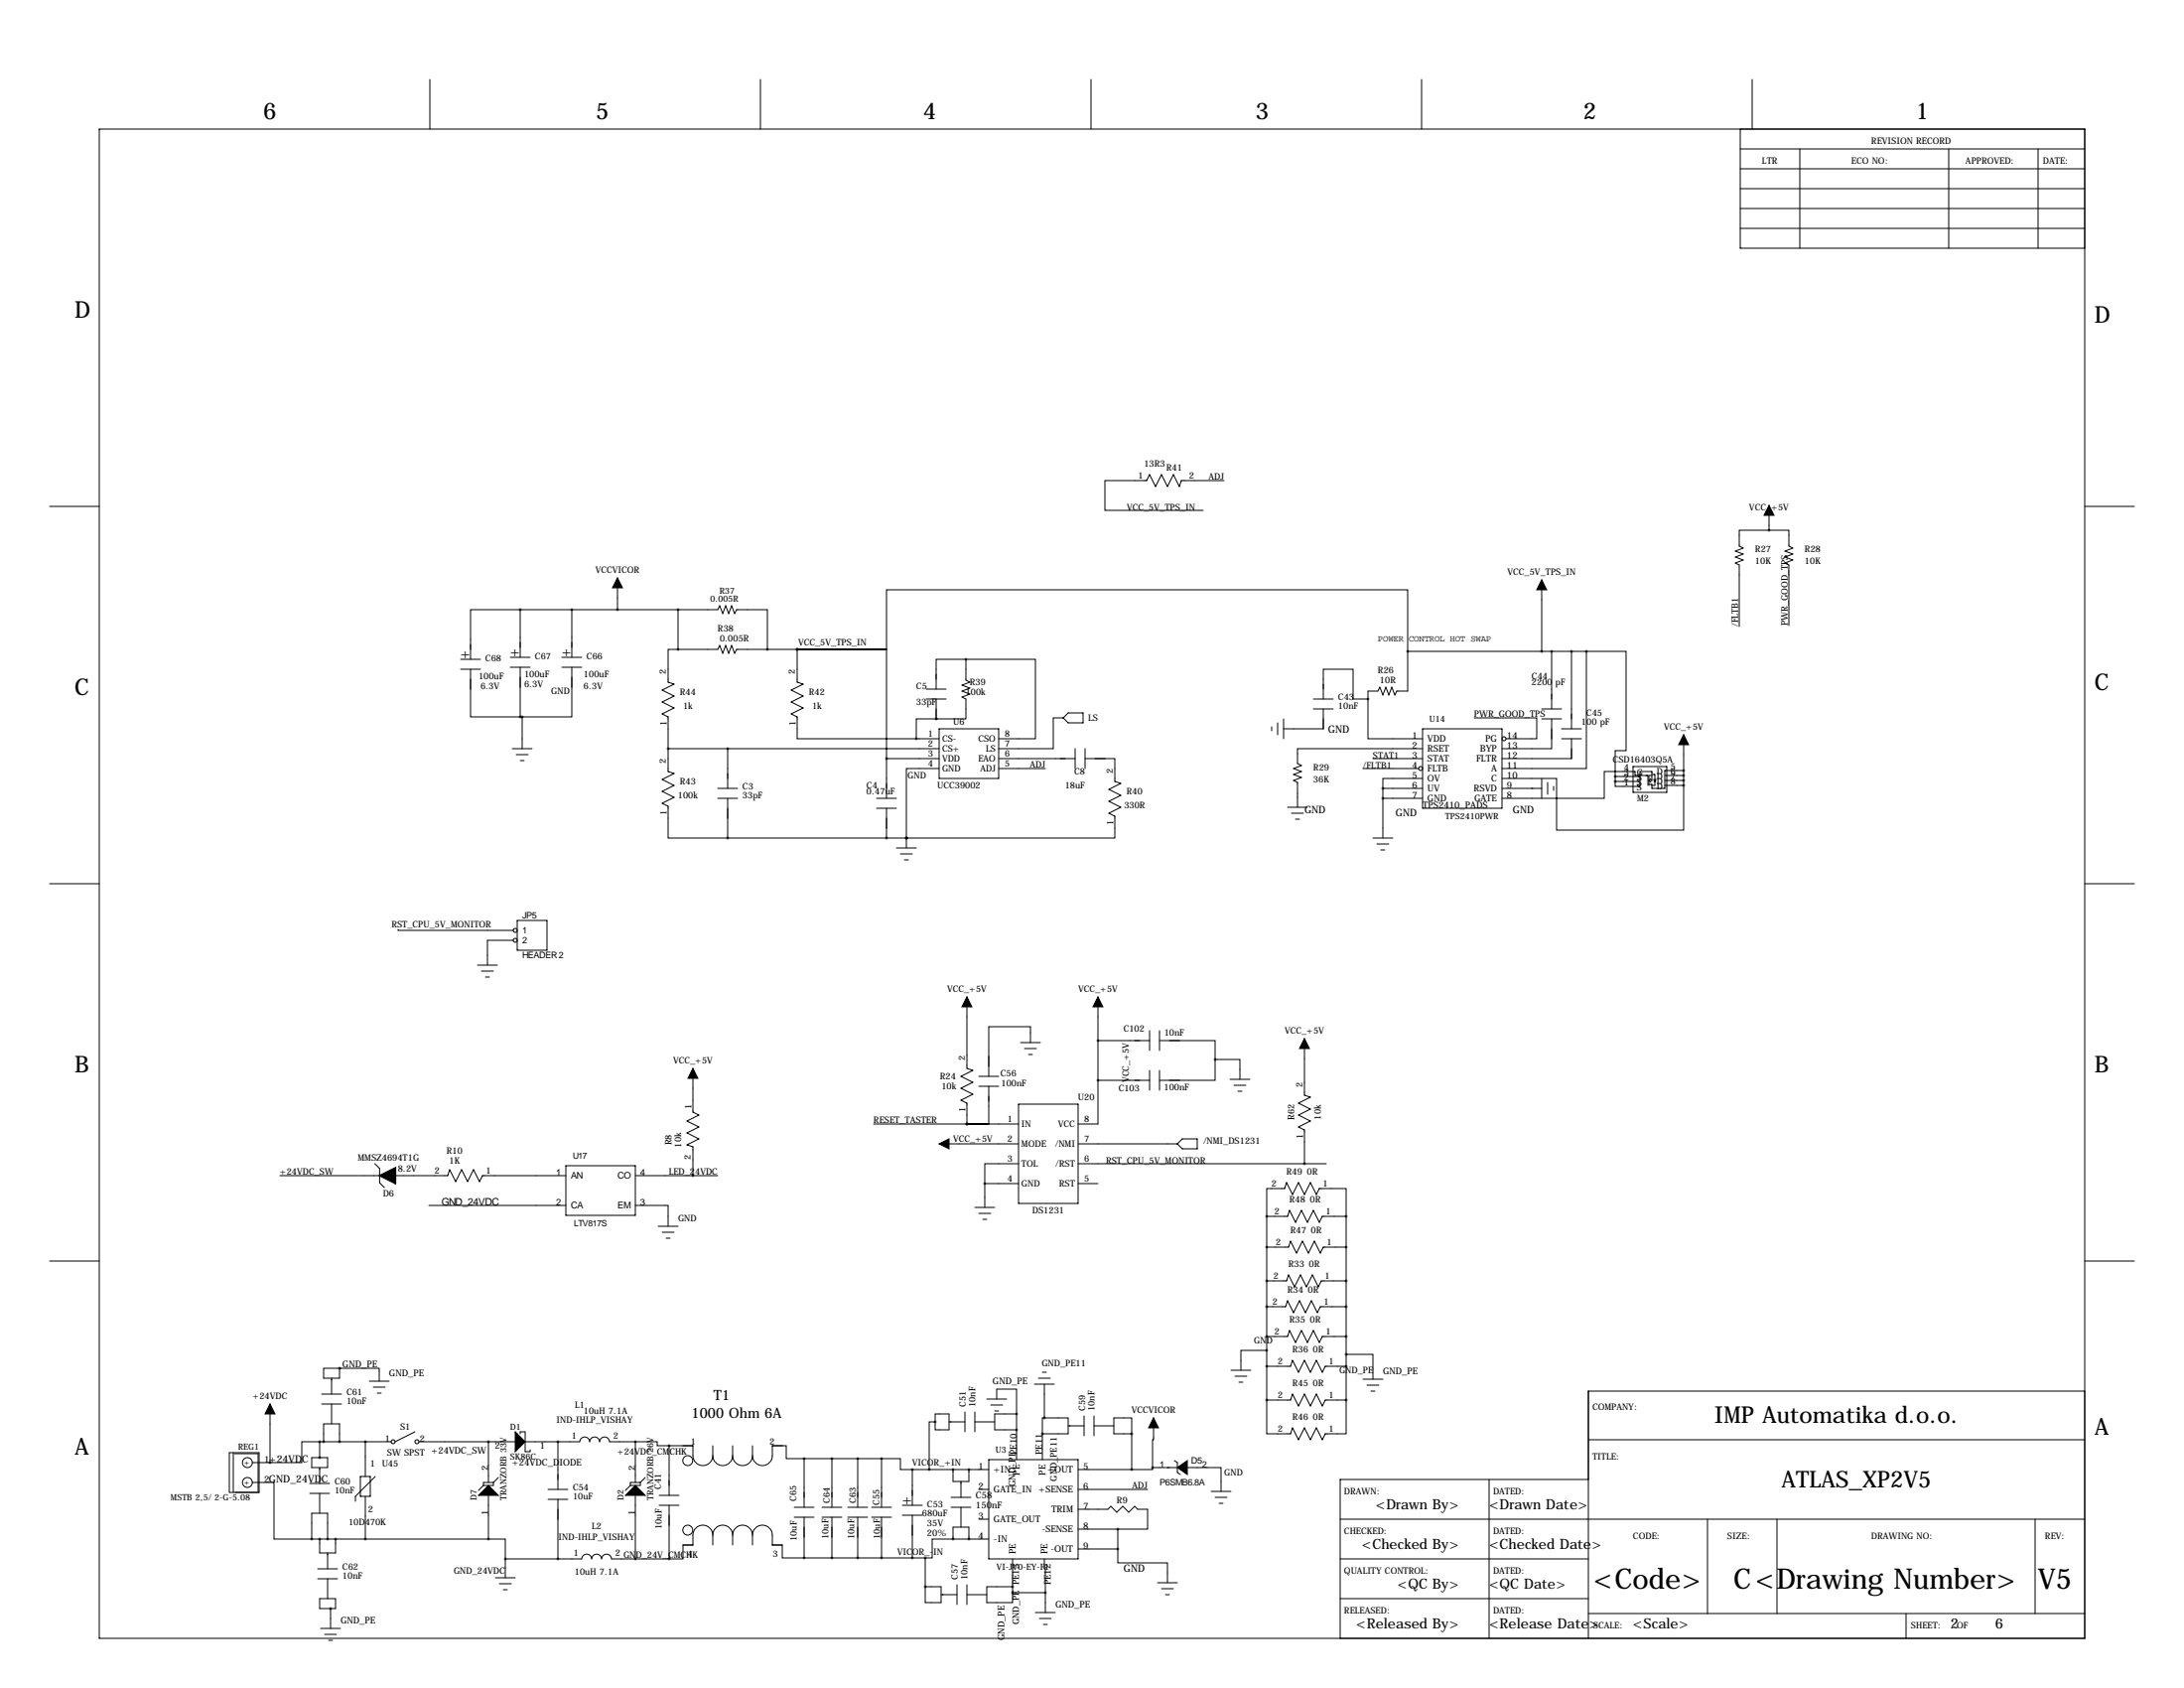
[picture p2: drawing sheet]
<svg xmlns="http://www.w3.org/2000/svg" width="559mm" height="432mm" viewBox="0 0 559 432" stroke-linecap="round" stroke-linejoin="round" font-family="sans-serif">
<g fill="none" stroke="#000" stroke-width=".25">
<path d="M25.4 33h508v386.1h-508zM110 20.3v12.7M194.6 20.3v12.7M279.1 20.3v12.7M363.7 20.3v12.7M445.3 38.1h88.1M445.3 33v30.5h88.1M448.3 20.3v12.7M460.5 38.1v25.4M498.6 38.1v25.4M521.5 38.1v25.4M445.3 48.3h88.1"/>
<path d="M445.3 43.2h88.1M445.3 53.3h88.1M445.3 58.4h88.1M12.7 129.5h12.7M313.2 122.9h-10.9l-.5 1.6-1.6-3.1-1.5 3.1-1.5-3.1-1.5 3.1-1.6-3.1-.7 1.5h-10.7v7.7h25.1M452.6 135.6h5.1v4.1l1 .5-2 .8 2 .7-2 .8 2 .8-2 .7 1 .5v15.5M452.6 135.6h-7.6v4.1l1 .5-2 .8 2 .7-2 .8 2 .8-2 .7 1 .5v15.8M452.6 129.3v6.3M533.4 129.5h12.7M133.1 156h50.5l.5-1.1 .8 2.1 .8-2.1 .7 2.1 .8-2.1 .8 2.1 .5-1h7.8v10.1M133.1 156h-12.7v12.7M133.1 156v12.1"/>
<path d="M146.3 156v12.1M158 147.8v8.2M173.5 156v10.1M394.5 148.3v18.3M117.9 168.7h5M117.9 171.2h5M120.4 171.2v12.2h12.7M130.6 168.1h5M130.6 170.7h5M133.1 170.7v12.7M143.8 168.1h5M143.8 170.7h5"/>
<path d="M146.3 170.7v12.7h-12.7M173.5 166.1h-2.6v8.4l1.6 .5-3.1 1.5 3.1 1.6-3.1 1.5 3.1 1.5-3.1 1.5 1.5 .8v14l1.6 .5-3.1 1.5 3.1 1.5-3.1 1.5 3.1 1.6-3.1 1.5 1.5 .7v8.2h15.3M173.5 166.1h10.1l.5-1 .8 2 .8-2 .7 2 .8-2 .8 2 .5-1h15.5M204 166.1h22.8v28M204 166.1h22.8v-15.2h133.4v15.7M204 166.1h.1M204 166.1v8.4l1.5 .5-3.1 1.5 3.1 1.6-3.1 1.5 3.1 1.5-3.1 1.5 1.6 .8v5.6h30.4M237 176.3h5.1M237 178.8h5.1M239.5 178.8v5.1M247.1 168.7h-7.6v7.6M247.1 168.7h17.8v20.3h-9.4"/>
<path d="M247.1 168.7v5.3l1.1 .5-2.1 .8 2.1 .7-2.1 .8 2.1 .7-2.1 .8 1 .5v5.1h-7.6M336 178.8h5.1M338.6 178.8v-7.6h7.6v7.6h3.8M350 178.8v10.2h14M360.2 166.6v10.2h-2.8l-.5 1-.8-2-.8 2-.7-2-.8 2-.7-2-.5 1h-2.6v2M360.2 166.6h45.7M397 166.6v14.8M402.1 166.6v19.8M405.9 166.6v30h-21.6M405.9 166.6h10.2v25.4h-2.8v6.6M131.1 191.5h5M132.1 193h3"/>
<path d="M133.1 194.6h1M133.1 183.4h.5M133.6 183.4v8.1M170.9 191.5h69.4M186.2 191.5v10.2M226.8 194.1h13.5M226.8 194.1v10.1M234.4 189h5.9M239.5 183.9h.1M239.5 183.9h-5.1v5.1M240.3 196.6h-8.4v17.8M240.3 186.4h15.2v12.7h-15.2z"/>
<path d="M255.5 194.1h19.6M255.5 196.6h12M272 183.6h-2.5v7.9h-14M273.3 182.4h3.8v2.5h-3.8l-1.3-1.3zM275.1 191.5v5.1M277.6 194.1h7.6v5.8l1.6 .5-3.1 1.5 3.1 1.6-3.1 1.5 3.1 1.5-3.1 1.5 1.5 .8v5.6h-53.3M277.6 191.5v5.1M325.4 185.9v1M326.9 184.9v3.1M328.4 183.9v5.1M336 181.4h5.1M338.6 181.4v5h-10.2"/>
<path d="M348.7 196.6h14.3M351.3 194.1h12.7M364 199.1h-10.2v2.6M364 191.5h-32v3.8l1 .5-2 .8 2 .8-2 .7 2 .8-2 .7 1 .6v6.3M364 186.4h20.3v20.4h-20.3zM377.2 183.6h16v5.4h-7.9M384.3 199.1h14v13.2h32.5v-11.4M394.5 181.4h5M394.5 183.9h5M394.5 199.1v5.1M397 183.9v7.6h-12.7M399.5 186.4h5.1"/>
<path d="M399.5 189h5.1M402.1 189v5.1h-17.8M413.3 198.6h6.3M413.3 199.9h6.3M413.3 198.6v1.3M417.8 196.1h8.7v6.6h-8.7zM421.1 198.4h.1M421.9 199.6h.8v-2.2h-3.1v3.8h-6.3v-1.3M421.9 199.6l.5 .6M422.4 199.1l-.5 .5M422.7 198.4h-.8v2.5M422.7 198.1h.7v1.3"/>
<path d="M423.2 199.9h.5M423.2 199.4h.5l-.3 .5zM423.4 199.9v1h-.7M426 198.4h4.8M426 199.6h4.8M430.8 197.1h-4.8v4.6h-3.3v-1h-.8M430.8 188v12.9M183.6 201.7h5.1M183.6 204.2h5.1M186.2 204.2v10.2M186.2 214.4h45.7M224.3 204.2h5.1"/>
<path d="M224.3 206.8h5.1M226.8 206.8v7.6M229.4 216.9h5M230.4 218.4h3M231.4 220h1M231.9 214.4h.1M231.9 214.4v2.5M329.4 206.5h5.1M330.5 208h3M331.5 209.5h1M351.3 214.4h5.1M352.3 215.9h3"/>
<path d="M353.3 217.4h1M353.8 201.7h10.2M353.8 204.2h10.2M353.8 201.7v12.7M384.3 201.7h10.2M391.9 201.7h.1M396 200.2v3M397.5 201.2v1M421.6 200.9v-2.5h-3.3v-1h-7.8v6.8h-26.2M426 200.9h4.8M12.7 226.1h12.7M101.9 237.7v.3h29.4"/>
<path d="M132.3 235.5h7.7v7.6h-7.7zM533.4 226.1h12.7M122.2 246.9h5.1M123.2 248.4h3M124.2 249.9h1M131.3 240.5h-6.6v6.4M247.4 255v18.3l1.5 .5-3 1.5 3 1.6-3 1.5 3 1.5-3 1.5 1.5 .8v5.3M280.9 255v32.5h-5.1M177.3 273.3v11.2l1.5 .7-3 1.6 3 1.5-3 1.5 3 1.5-3 1.6 1.5 .5v7.3M250.4 277.9h5.1M250.4 275.3h5.1M253 277.9v9.6h-5.6"/>
<path d="M261.1 266.7h5.1M262.1 268.2h3.1M263.1 269.7h1.1M263.7 266.7v-4.1h-10.7v12.7M280.9 266.2h13.2M280.9 276.4h13.2M294.1 263.7v5M294.1 273.8v5.1M296.7 266.2h14.2v4.8M296.7 263.7v5M296.7 273.8v5.1M310.9 271v5.4h-14.2"/>
<path d="M310.9 271h6.3v5.1M314.7 276.1h5.1M315.7 277.6h3.1M316.7 279.1h1.1M333.8 265.7v14.5l1.5 .5-3.1 1.5 3.1 1.5-3.1 1.5 3.1 1.6-3.1 1.5 1.6 .8v8.6M95.9 297.7l1.2 1.2v3.7l1.2 1.2M144.8 298.2h17.8v12.7h-17.8zM223.5 287.5h37.1M240.3 292.6h20.3M247.4 287.5h.1M260.6 297.7h-8.6v5.1M260.6 282.4h15.2v25.4h-15.2z"/>
<path d="M275.8 292.6h25.4M275.8 297.7h63.5M301.2 292.6l1.3-1.3h3.8v2.6h-3.8zM71.6 300.7h25.5M101.2 300.7h13.4l.5-1.5 1.5 3.1 1.5-3.1 1.5 3.1 1.6-3.1 1.5 3.1 .7-1.6h21.4M109.7 308.4h35.1M162.6 308.4h8.3v5.3M162.6 300.7h21M168.4 313.7h5.1M169.4 315.2h3.1M170.4 316.7h1M249.4 308.9h5.1"/>
<path d="M250.4 310.4h3.1M251.5 311.9h1M252 302.8h8.6M252 302.8v6.1M275.8 302.8h5.1M324.1 311.1v-7.1h4.6l.5-1.5 1.5 3.1 1.5-3.1 1.6 3.1 1.5-3.1 1.5 3.1 .8-1.6h6.8v7.1M324.1 319h5.6l.5-1.5 1.5 3 1.5-3 1.6 3 1.5-3 1.5 3 .8-1.5h5.8M324.1 311.1h5.3l.5-1.5 1.6 3.1 1.5-3.1 1.5 3.1 1.5-3.1 1.6 3.1 .7-1.6h6.1M324.1 311.1v47M344.4 311.1v47M12.7 322.6h12.7M324.1 334.3h4.8l.5-1.6 1.6 3.1 1.5-3.1 1.5 3.1 1.5-3.1 1.6 3.1 .7-1.5h6.6"/>
<path d="M324.1 327.7h5.1l.5-1.6 1.5 3.1 1.5-3.1 1.6 3.1 1.5-3.1 1.5 3.1 .8-1.5h6.3M533.4 322.6h12.7M69.1 359.2v14.9M82.3 356.6h5.1M82.3 359.2h5.1M82.8 350h4.1v2.6h-4.1zM84.8 352.6v4M84.8 359.2v5M86.9 350h.1M86.9 350h10.1v3.3M94.5 353.3h5.1M95.5 354.8h3.1"/>
<path d="M96.5 356.4h1M252.5 357.9h5.1M253.5 359.4h3M255 357.9v-2.6h5.1v6.4M264.7 354.1h5M265.7 352.6h3M266.7 351h1M267.2 354.1v8.6M315 350.5h5M316 352h3M317 353.6h1M324.1 358.1v8.7h6.1l.5-1.5 1.5 3 1.6-3 1.5 3 1.5-3 1.5 3 .8-1.5h5.3v-8.7"/>
<path d="M324.1 358.1h6.1l.5-1.5 1.5 3.1 1.6-3.1 1.5 3.1 1.5-3.1 1.5 3.1 .8-1.6h5.3M324.1 345.4h-6.6v5.1M324.1 341.9h5.3l.5-1.5 1.6 3 1.5-3 1.5 3 1.5-3 1.6 3 .7-1.5h6.1M324.1 349.5h6.1l.5-1.5 1.5 3 1.6-3 1.5 3 1.5-3 1.5 3 .8-1.5h5.3M344.4 346.5h6.9v6.3M348.7 352.8h5.1M349.8 354.3h3M350.8 355.9h1M533.4 355.9h-127v63.2M58.7 371.6h7.6v10.2h-7.6zM59.7 371.6v10.2M59.9 371.9h6.1v9.6"/>
<path d="M64.5 379.2h5.6v14.5h9.7M64.5 374.1h4.6M79.2 379.5h5.1M79.8 372.9h4v2.5h-4zM81.8 368.8h-4.6v5.3h-8.1M81.8 368.8h18.3M81.8 368.8v4.1M81.8 375.4v4.1M82.8 368.8v-4.6h4.1v4.6M92.2 377.7h2.5v5.1h-2.5zM93.5 368.8h.1M93.5 368.8v8.9"/>
<path d="M96 377.7l-5.1 5.1v1.2M106.2 366.3l-5.1 2.5M107.2 368.8h24.6M123.7 380l-1.3 1.3M125 368.8v10.4M126.2 379.2h-2.5v.8M126.2 379.2v.8h-2.5M127.5 378l-1.3 1.2M133.1 366.8v-.5h1.3v5h1.2v-.5M134.4 368.8h13.9a1.27 1.27 0 0 1 1.3-1.2 1.27 1.27 0 0 1 1.3 1.2 1.27 1.27 0 0 1 1.2-1.2 1.27 1.27 0 0 1 1.3 1.2 1.27 1.27 0 0 1 1.3-1.2 1.27 1.27 0 0 1 1.3 1.2h6.6M142.7 368.8v12.2M161.3 380l-1.3 1.3"/>
<path d="M162.6 368.8h5.5v1h3.1M162.6 368.8v10.4M163.8 379.2h-2.5v.8M163.8 379.2v.8h-2.5M165.1 378l-1.3 1.2M171.2 369.8h6.1a5 5 0 0 0 .6 4.2 2.54 2.54 0 0 0 2.8 .8 2.54 2.54 0 0 0 1.7-2.4M171.2 369.8v12.7M182.4 372.4a2.54 2.54 0 0 0 2.5 2.5 2.54 2.54 0 0 0 2.6-2.5M182.4 369.8v2.6M187.5 372.4a2.54 2.54 0 0 0 2.5 2.5 2.54 2.54 0 0 0 2.5-2.5M187.5 369.8v2.6M192.5 372.4a2.54 2.54 0 0 0 2.6 2.5 2.54 2.54 0 0 0 2.5-2.5v-2.6h3.6v3.3h4.5"/>
<path d="M192.5 369.8v2.6M205.7 373.1v12.5M205.7 373.1h19.9M212.9 373.1v12.5M219.5 373.1v12.5M225.6 373.1h4.8v2.8h3M225.6 373.1v12.5M233.4 375.9h19.6M233.4 375.9v9.2M239.3 361.7h3.5v4.1h-3.5zM239.3 363.7h-1.6v12.2M242.8 363.7h4.1"/>
<path d="M243.8 375.9v3.1h4.1v-3.1M245.9 379v4M246.9 361.2v5.1M249.4 363.7h5.1M249.4 361.2v5.1M253 373.4h22.8v25.4h-22.8zM254.5 360.9h1M260.1 361.7v11.7M260.1 361.7h-5.6v4.1h5.6M266.7 366.8v6.6M267.2 362.7h-.5v4.1M267.2 362.7h6.1v4.1h-6.6"/>
<path d="M273.3 364.7h4.1M275.8 375.9h13.8M277.4 362.2v5.1M279.9 364.7h5.1M279.9 362.2v5.1M285 362.7h4.6v4.1h-4.6zM289.6 366.8v9.1M294.9 375.4v.5h-5.3M294.9 375.4h6.3M295.1 362.7v5.6h-.2v7.1M300.5 373.6l.7 .5v2.6l.8 .5M303.8 375.4h8.6v6.1"/>
<path d="M381 378.5v40.6M406.4 368.3h127M406.4 378.5h-63.5v40.6M79.2 382h5.1M79.8 393.7h45.2M79.8 393.7v-6.6h4v6.6M81.8 382v5.1M81.8 393.7v3.6h4.1v-3.6M83.8 397.3v4M93.5 382.8v10.9M125 393.7h4.3v5.1M125 382.5v11.2"/>
<path d="M129.3 398.8h19.5a1.27 1.27 0 0 1 1.3-1.2 1.27 1.27 0 0 1 1.3 1.2 1.27 1.27 0 0 1 1.3-1.2 1.27 1.27 0 0 1 1.2 1.2 1.27 1.27 0 0 1 1.3-1.2 1.27 1.27 0 0 1 1.3 1.2h14.7M129.3 398.8v4.8M140.2 381h5.1M140.2 383.5h5.1M142.7 383.5v15.3M162.6 382.5v16.3M168.7 385.1h5M168.7 382.5h5M171.2 385.1v13.7M182.4 392.7a2.54 2.54 0 0 0-2.6-2.6 2.54 2.54 0 0 0-2.5 2.6v2.5h-2.5v3.6h-3.6M182.4 392.7a2.54 2.54 0 0 1 2.5-2.6 2.54 2.54 0 0 1 2.6 2.6M182.4 392.7v2.5"/>
<path d="M187.5 392.7a2.54 2.54 0 0 1 2.5-2.6 2.54 2.54 0 0 1 2.5 2.6M187.5 392.7v2.5M192.5 392.7a2.54 2.54 0 0 1 2.6-2.6 2.54 2.54 0 0 1 2.5 2.6v2.5h2.6v3.3h5.5M192.5 392.7v2.5M203.2 385.6h5.1M203.2 388.1h5.1M205.7 388.1v10.4M205.7 398.5h31M210.3 385.6h5.1M210.3 388.1h5.1M212.9 388.1v10.4M216.9 385.6h5.1"/>
<path d="M216.9 388.1h5.1M219.5 388.1v10.4M223 385.6h5.1M223 388.1h5.1M225.6 388.1v10.4M230.9 385.1h5.1M230.9 387.6h5.1M233.4 387.6v10.9M236.7 398.5v7.4M243.3 385.6h5.1M243.3 383h5.1M243.8 393.7h-5.3v4.8h-1.8"/>
<path d="M243.8 393.7h9.2M243.8 393.7v-3h4.1v3M245.9 385.6v5.1M250.4 388.6h2.6M250.4 381h2.6M259.1 398.8v8.6M267.2 398.8v2.5h.3v6.1M275.8 386.1h7.7l.7-.8 1.6 1.5 1.5-1.5 1.5 1.5 1.5-1.5 .8 .8h2.5v5.1h-7.6M275.8 381h17.8M275.8 391.2h10.2M275.8 396.2h10.2M286 396.2v3.6h12.7v5.1"/>
<path d="M286 391.2v5M309.9 381.5h5.1M310.9 383h3M311.9 384.6h1M342.9 388.6h190.5M342.9 398.8h63.5M436.9 388.6v24.1M454.7 388.6v24.1M520.7 388.6v24.1M81.3 401.3h5.1M81.3 403.9h5.1M81.8 408.9h4.1v2.6h-4.1z"/>
<path d="M82 416.6h5.1M83.1 418.1h3M83.8 403.9v5M84.1 419.6h1M84.6 411.5v5.1M126.7 403.6h5.1M127.8 405.1h3M128.8 406.7h1M236.7 405.9h4.1v4.1h-4.1zM240.8 407.9h4.1M244.9 405.4v5.1M247.4 405.4v5.1"/>
<path d="M247.4 407.9h5.1M259.1 405.9h-6.6v4.1h6.6v-2.6M259.1 407.4h8.4M264.9 412.5h5.1M265.9 414h3.1M267 415.5h1M267.5 407.4v5.1M296.2 404.9h5M297.2 406.4h3M298.2 407.9h1M342.9 408.9h63.5M406.4 412.7h127"/>
<path d="M487.7 412.7v6.4"/>
<circle cx="363.5" cy="196.6" r=".51"/>
<circle cx="384.8" cy="189" r=".51"/>
<circle cx="131.8" cy="238" r=".51"/>
<circle cx="131.8" cy="240.5" r=".51"/>
<circle cx="63.3" cy="379.2" r="1.27"/>
<circle cx="63.3" cy="374.1" r="1.27"/>
<circle cx="100.6" cy="368.8" r=".51"/>
<circle cx="106.7" cy="368.8" r=".51"/>
<circle cx="176" cy="373.6" r="1.27"/>
<circle cx="176" cy="391.4" r="1.27"/>
</g>
<g fill="#000" stroke="#000" stroke-width=".25">
<path d="M452.6 129.3l1.3 2.5h-2.5zM158 147.8l1.3 2.6h-2.6zM394.5 148.3l1.2 2.6h-2.5zM430.8 188l1.3 2.5h-2.6zM247.4 255l1.3 2.6h-2.6zM280.9 255l1.3 2.6h-2.5zM177.3 273.3l1.3 2.5h-2.6zM333.8 265.7l1.2 2.5h-2.5zM240.3 292.6l2.5-1.3v2.6zM69.1 359.2l1.3 2.5h-2.6zM131.8 366.3l2.6 2.5-2.6 2.5zM295.1 362.7l1.3 2.6h-2.5z"/>
<path d="M301.2 375.4l2.6-1.8v3.6zM125 380l2.5 2.5h-5.1zM162.6 380l2.5 2.5h-5.1z"/>
</g>
<path d="M97.1 300.7l4.1-2v4.1z" fill="#000" stroke="#000" stroke-width=".38"/>
<path d="M413.2 198.6a.05 .05 0 0 0 .1 0 .05 .05 0 0 0-.1 0zM413.2 199.9a.05 .05 0 0 0 .1 0 .05 .05 0 0 0-.1 0zM196.3 166.1a.05 .05 0 0 0 .1 0 .05 .05 0 0 0-.1 0zM203.9 166.1a.05 .05 0 0 0 .1 0 .05 .05 0 0 0-.1 0zM247.1 168.7a.05 .05 0 0 0 .1 0 .05 .05 0 0 0-.1 0zM234.4 189a.05 .05 0 0 0 .1 0 .05 .05 0 0 0-.1 0zM360.1 166.6a.05 .05 0 0 0 .1 0 .05 .05 0 0 0-.1 0zM203.9 166.1a.05 .05 0 0 0 .1 0 .05 .05 0 0 0-.1 0zM170.9 191.5a.05 .05 0 0 0 .1 0 .05 .05 0 0 0-.1 0zM394.4 166.6a.05 .05 0 0 0 .1 0 .05 .05 0 0 0-.1 0zM452.6 135.6a.05 .05 0 0 0 .1 0 .05 .05 0 0 0-.1 0zM93.4 368.8a.05 .05 0 0 0 .1 0 .05 .05 0 0 0-.1 0zM93.4 393.7a.05 .05 0 0 0 .1 0 .05 .05 0 0 0-.1 0zM333.7 297.7a.05 .05 0 0 0 .1 0 .05 .05 0 0 0-.1 0zM251.9 302.8a.05 .05 0 0 0 .1 0 .05 .05 0 0 0-.1 0zM236.7 405.9a.05 .05 0 0 0 .1 0 .05 .05 0 0 0-.1 0zM236.7 398.5a.05 .05 0 0 0 .1 0 .05 .05 0 0 0-.1 0zM243.8 393.7a.05 .05 0 0 0 .1 0 .05 .05 0 0 0-.1 0zM243.8 375.9a.05 .05 0 0 0 .1 0 .05 .05 0 0 0-.1 0zM239.2 363.7a.05 .05 0 0 0 .1 0 .05 .05 0 0 0-.1 0zM237.7 375.9a.05 .05 0 0 0 .1 0 .05 .05 0 0 0-.1 0zM289.5 366.8a.05 .05 0 0 0 .1 0 .05 .05 0 0 0-.1 0zM289.5 375.9a.05 .05 0 0 0 .1 0 .05 .05 0 0 0-.1 0zM79.7 393.7a.05 .05 0 0 0 .1 0 .05 .05 0 0 0-.1 0zM85.8 393.7a.05 .05 0 0 0 .1 0 .05 .05 0 0 0-.1 0zM86.8 368.8a.05 .05 0 0 0 .1 0 .05 .05 0 0 0-.1 0zM142.7 398.8a.05 .05 0 0 0 .1 0 .05 .05 0 0 0-.1 0zM162.5 368.8a.05 .05 0 0 0 .1 0 .05 .05 0 0 0-.1 0zM162.5 398.8a.05 .05 0 0 0 .1 0 .05 .05 0 0 0-.1 0zM225.5 398.5a.05 .05 0 0 0 .1 0 .05 .05 0 0 0-.1 0zM225.5 373.1a.05 .05 0 0 0 .1 0 .05 .05 0 0 0-.1 0zM219.4 398.5a.05 .05 0 0 0 .1 0 .05 .05 0 0 0-.1 0zM212.8 398.5a.05 .05 0 0 0 .1 0 .05 .05 0 0 0-.1 0zM205.7 398.5a.05 .05 0 0 0 .1 0 .05 .05 0 0 0-.1 0zM205.7 373.1a.05 .05 0 0 0 .1 0 .05 .05 0 0 0-.1 0zM212.8 373.1a.05 .05 0 0 0 .1 0 .05 .05 0 0 0-.1 0zM219.4 373.1a.05 .05 0 0 0 .1 0 .05 .05 0 0 0-.1 0zM124.9 393.7a.05 .05 0 0 0 .1 0 .05 .05 0 0 0-.1 0zM86.8 350a.05 .05 0 0 0 .1 0 .05 .05 0 0 0-.1 0zM267.4 407.4a.05 .05 0 0 0 .1 0 .05 .05 0 0 0-.1 0zM124.9 368.8a.05 .05 0 0 0 .1 0 .05 .05 0 0 0-.1 0zM142.7 368.8a.05 .05 0 0 0 .1 0 .05 .05 0 0 0-.1 0z" fill="#000" stroke="#000" stroke-width=".63"/>
<g font-size="7.3">
<text x="407.7" y="406.4">&lt;Code&gt;</text>
<text x="443.5" y="406.4">C&lt;Drawing Number&gt;</text>
<text x="521.4" y="406.4">V5</text>
</g>
<g font-size="5.9">
<text x="67.3" y="30.5">6</text>
<text x="152.4" y="30.5">5</text>
<text x="236.2" y="30.5">4</text>
<text x="321.3" y="30.5">3</text>
<text x="405.1" y="30.5">2</text>
<text x="490.2" y="30.5">1</text>
<text x="19" y="81.3">D</text>
<text x="535.9" y="82.6">D</text>
<text x="19" y="177.8">C</text>
<text x="535.9" y="176.5">C</text>
<text x="19" y="274.3">B</text>
<text x="535.9" y="274.3">B</text>
<text x="438.7" y="364">IMP Automatika d.o.o.</text>
<text x="535.9" y="367">A</text>
<text x="19" y="372.1">A</text>
<text x="455.8" y="380.5">ATLAS_XP2V5</text>
</g>
<g font-size="3.6">
<text x="130.6" y="167.9">+</text>
<text x="143.8" y="167.9">+</text>
<text x="117.9" y="168.4">+</text>
<text x="182.6" y="358.1">T1</text>
<text x="176.9" y="362.7">1000 Ohm 6A</text>
<text x="230.9" y="384.8">+</text>
<text x="352" y="386.1">&lt;Drawn By&gt;</text>
<text x="381" y="386.1">&lt;Drawn Date&gt;</text>
<text x="348.4" y="396.2">&lt;Checked By&gt;</text>
<text x="381" y="396.2">&lt;Checked Date&gt;</text>
<text x="357.6" y="406.4">&lt;QC By&gt;</text>
<text x="381" y="406.4">&lt;QC Date&gt;</text>
<text x="347" y="416.6">&lt;Released By&gt;</text>
<text x="381" y="416.6">&lt;Release Date&gt;</text>
<text x="417.8" y="416.6">&lt;Scale&gt;</text>
<text x="499.1" y="416.6">2</text>
<text x="510.5" y="416.6">6</text>
</g>
<g font-size="2.6">
<text x="339.9" y="187.5">GND</text>
<text x="333.8" y="208">GND</text>
<text x="357.1" y="208.8">GND</text>
<text x="387.1" y="208">GND</text>
<text x="113" y="308.4">GND_24VDC</text>
<text x="287.5" y="402.1">GND</text>
</g>
<g font-size="2.4">
<text x="361.4" y="189">1</text>
<text x="361.4" y="191.5">2</text>
<text x="365.3" y="189.8">VDD</text>
<text x="380" y="189.8">PG</text>
<text x="385.6" y="191.5">13</text>
<text x="385.6" y="189">14</text>
<text x="361.4" y="194.1">3</text>
<text x="361.4" y="196.6">4</text>
<text x="365.3" y="192.3">RSET</text>
<text x="365.3" y="194.9">STAT</text>
<text x="365.3" y="197.4">FLTB</text>
<text x="377.7" y="194.9">FLTR</text>
<text x="378.7" y="192.3">BYP</text>
<text x="381.5" y="197.4">A</text>
<text x="385.6" y="196.6">11</text>
<text x="385.6" y="194.1">12</text>
<text x="361.4" y="199.1">5</text>
<text x="361.4" y="201.7">6</text>
<text x="365.3" y="200">OV</text>
<text x="365.3" y="202.5">UV</text>
<text x="377.1" y="202.5">RSVD</text>
<text x="381.5" y="200">C</text>
<text x="385.6" y="201.7">9</text>
<text x="385.6" y="199.1">10</text>
<text x="361.4" y="204.2">7</text>
<text x="364" y="206.8">TPS2410_PADS</text>
<text x="365.3" y="205">GND</text>
<text x="377.2" y="205">GATE</text>
<text x="385.6" y="204.2">8</text>
<text x="142.3" y="300.7">1</text>
<text x="146" y="301.5">AN</text>
<text x="158" y="301.5">CO</text>
<text x="163.8" y="300.7">4</text>
<text x="142.3" y="308.4">2</text>
<text x="146" y="309.1">CA</text>
<text x="158" y="309.1">EM</text>
<text x="163.8" y="308.4">3</text>
<text x="87.6" y="349.7">GND_PE</text>
<text x="99.6" y="352">GND_PE</text>
<text x="353.8" y="351.5">GND_PE</text>
<text x="254" y="354.1">GND_PE</text>
<text x="126.7" y="370.5">2</text>
<text x="138.2" y="370.5">1</text>
<text x="67.6" y="374.1">1+24VDC</text>
<text x="125" y="376.2" transform="rotate(-90 125 376.2)">2</text>
<text x="131" y="374.9">+24VDC_DIODE</text>
<text x="162.6" y="376.2" transform="rotate(-90 162.6 376.2)">2</text>
<text x="250.4" y="375.9">1</text>
<text x="254.3" y="376.8">+IN</text>
<text x="260.9" y="377.4" transform="rotate(-90 260.9 377.4)">PE</text>
<text x="266.7" y="372.1" transform="rotate(-90 266.7 372.1)">PE11</text>
<text x="267.5" y="377.4" transform="rotate(-90 267.5 377.4)">PE</text>
<text x="268.1" y="376.8">+OUT</text>
<text x="277.1" y="375.9">5</text>
<text x="67.6" y="379.2">2GND_24VDC</text>
<text x="249.7" y="383.3">C58</text>
<text x="250.4" y="381">2</text>
<text x="254.3" y="381.8">GATE_IN</text>
<text x="259.8" y="380.3" transform="rotate(-90 259.8 380.3)">GND_PEPE10</text>
<text x="265.7" y="381.8">+SENSE</text>
<text x="277.1" y="381">6</text>
<text x="125" y="387.7" transform="rotate(-90 125 387.7)">1</text>
<text x="162.6" y="387.7" transform="rotate(-90 162.6 387.7)">1</text>
<text x="249.7" y="385.7">150nF</text>
<text x="250.4" y="388.6">3</text>
<text x="254.3" y="389.5">GATE_OUT</text>
<text x="269" y="386.9">TRIM</text>
<text x="277.1" y="386.1">7</text>
<text x="250.4" y="393.7">4</text>
<text x="254.3" y="394.5">-IN</text>
<text x="266.6" y="392">-SENSE</text>
<text x="277.1" y="391.2">8</text>
<text x="259.9" y="397.5" transform="rotate(-90 259.9 397.5)">PE</text>
<text x="268" y="397.5" transform="rotate(-90 268 397.5)">PE</text>
<text x="268.9" y="397.1">-OUT</text>
<text x="277.1" y="396.2">9</text>
<text x="260.7" y="405.5" transform="rotate(-90 260.7 405.5)">PE13</text>
<text x="268.9" y="405.5" transform="rotate(-90 268.9 405.5)">PE12</text>
<text x="270" y="411.2">GND_PE</text>
<text x="87.1" y="415.3">GND_PE</text>
<text x="257" y="419.7" transform="rotate(-90 257 419.7)">GND_PE</text>
</g>
<g font-size="2.3">
<text x="450.8" y="41.9">LTR</text>
<text x="473.7" y="41.9">ECO NO:</text>
<text x="478.8" y="36.8">REVISION RECORD</text>
<text x="502.9" y="41.9">APPROVED:</text>
<text x="522.7" y="41.9">DATE:</text>
<text x="292.7" y="119.5">13R3</text>
<text x="291.2" y="122.5">1</text>
<text x="298.4" y="120.4">R41</text>
<text x="304.2" y="122.4">2</text>
<text x="309.2" y="122.7">ADJ</text>
<text x="288.3" y="130.6">VCC_5V_TPS_IN</text>
<text x="447.5" y="130.6">VCC_+5V</text>
<text x="449.1" y="141.2">R27</text>
<text x="461.8" y="141.2">R28</text>
<text x="152.3" y="146.6">VCCVICOR</text>
<text x="385.7" y="147.1">VCC_5V_TPS_IN</text>
<text x="449.1" y="144.3">10K</text>
<text x="461.8" y="144.3">10K</text>
<text x="183.6" y="161.5">R38</text>
<text x="444.8" y="160.3" transform="rotate(-90 444.8 160.3)">/FLTB1</text>
<text x="457.5" y="160" transform="rotate(-90 457.5 160)">PWR_GOOD_TPS</text>
<text x="184.1" y="164.1">0.005R</text>
<text x="204.2" y="165.2">VCC_5V_TPS_IN</text>
<text x="352.6" y="164.1">POWER CONTROL HOT SWAP</text>
<text x="122.4" y="173.8">100uF</text>
<text x="124.2" y="169.2">C68</text>
<text x="134.1" y="173.3">100uF</text>
<text x="136.9" y="168.7">C67</text>
<text x="149.4" y="173.3">100uF</text>
<text x="150.1" y="168.7">C66</text>
<text x="170.4" y="172.5" transform="rotate(-90 170.4 172.5)">2</text>
<text x="203.5" y="172.5" transform="rotate(-90 203.5 172.5)">2</text>
<text x="352.6" y="172.2">R26</text>
<text x="391.9" y="173.7">C44</text>
<text x="122.9" y="176.4">6.3V</text>
<text x="134.1" y="175.9">6.3V</text>
<text x="141" y="177.6">GND</text>
<text x="149.4" y="176.4">6.3V</text>
<text x="174" y="177.9">R44</text>
<text x="207" y="177.9">R42</text>
<text x="234.4" y="176.3">C5</text>
<text x="247.1" y="177.9">100k</text>
<text x="248.1" y="175.3">R39</text>
<text x="342.4" y="179.1">C43</text>
<text x="353.1" y="174.8">10R</text>
<text x="391.9" y="175.3">2200 pF</text>
<text x="170.5" y="185.6" transform="rotate(-90 170.5 185.6)">1</text>
<text x="174.8" y="181.4">1k</text>
<text x="203.6" y="185.6" transform="rotate(-90 203.6 185.6)">1</text>
<text x="207.8" y="181.4">1k</text>
<text x="234.4" y="180.4">33pF</text>
<text x="243.9" y="185.4">U6</text>
<text x="278.4" y="184.4">LS</text>
<text x="342.4" y="181.4">10nF</text>
<text x="377.2" y="183.4">PWR_GOOD_TPS</text>
<text x="404.6" y="185.5">100 pF</text>
<text x="405.9" y="183.1">C45</text>
<text x="237.4" y="188.5">1</text>
<text x="237.4" y="191">2</text>
<text x="241" y="189.8">CS-</text>
<text x="250.3" y="189.8">CSO</text>
<text x="257" y="191">7</text>
<text x="257" y="188.5">8</text>
<text x="425.7" y="186.7">VCC_+5V</text>
<text x="170.4" y="195.4" transform="rotate(-90 170.4 195.4)">2</text>
<text x="237.4" y="193.5">3</text>
<text x="237.4" y="196.1">4</text>
<text x="241" y="192.3">CS+</text>
<text x="241" y="194.9">VDD</text>
<text x="241" y="197.4">GND</text>
<text x="250.3" y="194.9">EAO</text>
<text x="250.8" y="197.4">ADJ</text>
<text x="252.3" y="192.3">LS</text>
<text x="257" y="196.1">5</text>
<text x="257" y="193.5">6</text>
<text x="263.5" y="196.3">ADJ</text>
<text x="284.7" y="197.9" transform="rotate(-90 284.7 197.9)">2</text>
<text x="336" y="197.1">R29</text>
<text x="348.7" y="196.6">/FLTB1</text>
<text x="351.3" y="194.1">STAT1</text>
<text x="412.7" y="195.1">CSD16403Q5A</text>
<text x="415.5" y="197.1">4</text>
<text x="427.5" y="196.8">5</text>
<text x="174" y="200.7">R43</text>
<text x="190" y="201.9">C3</text>
<text x="221.7" y="201.7">C4</text>
<text x="221.7" y="203.3">0.47uF</text>
<text x="232.2" y="199.1">GND</text>
<text x="239.8" y="201.8">UCC39002</text>
<text x="272.5" y="201.7">18uF</text>
<text x="274.9" y="198.2">C8</text>
<text x="288.3" y="203.3">R40</text>
<text x="336" y="200.2">36K</text>
<text x="415.5" y="200.9">1</text>
<text x="415.5" y="199.6">2</text>
<text x="415.5" y="198.4">3</text>
<text x="418.8" y="202.2">S</text>
<text x="418.8" y="201">S</text>
<text x="418.8" y="199.7">S</text>
<text x="418.8" y="198.4">G</text>
<text x="423.9" y="198.2">D</text>
<text x="423.9" y="199.4">D</text>
<text x="423.9" y="200.7">D</text>
<text x="423.9" y="202">D</text>
<text x="427.5" y="198.1">6</text>
<text x="427.5" y="199.4">7</text>
<text x="427.5" y="200.7">8</text>
<text x="170.5" y="208.4" transform="rotate(-90 170.5 208.4)">1</text>
<text x="173.5" y="204.2">100k</text>
<text x="190" y="204.3">33pF</text>
<text x="287.6" y="206.8">330R</text>
<text x="418.9" y="205.1">M2</text>
<text x="284.8" y="211" transform="rotate(-90 284.8 211)">1</text>
<text x="100.2" y="237.2">RST_CPU_5V_MONITOR</text>
<text x="133.6" y="238.8">1</text>
<text x="133.6" y="234.9">JP5</text>
<text x="133.6" y="241.3">2</text>
<text x="133.6" y="245.1">HEADER 2</text>
<text x="242.3" y="253.7">VCC_+5V</text>
<text x="275.9" y="253.7">VCC_+5V</text>
<text x="287.5" y="264">C102</text>
<text x="297.9" y="264.9">10nF</text>
<text x="328.7" y="264.4">VCC_+5V</text>
<text x="172.2" y="272">VCC_+5V</text>
<text x="246.9" y="271.3" transform="rotate(-90 246.9 271.3)">2</text>
<text x="256" y="275.4">C56</text>
<text x="240.5" y="276.2">R24</text>
<text x="240.9" y="278.6">10k</text>
<text x="256.2" y="277.9">100nF</text>
<text x="275.8" y="281.4">U20</text>
<text x="286.2" y="279.2">C103</text>
<text x="288.8" y="276.8" transform="rotate(-90 288.8 276.8)">VCC_+5V</text>
<text x="297.8" y="278.9">100nF</text>
<text x="333.2" y="278.2" transform="rotate(-90 333.2 278.2)">2</text>
<text x="176.9" y="283.6" transform="rotate(-90 176.9 283.6)">1</text>
<text x="223.5" y="287.3">RESET_TASTER</text>
<text x="247" y="284.4" transform="rotate(-90 247 284.4)">1</text>
<text x="257.8" y="287">1</text>
<text x="277.4" y="287">8</text>
<text x="331.2" y="286.5" transform="rotate(-90 331.2 286.5)">R62</text>
<text x="337.9" y="286.4" transform="rotate(-90 337.9 286.4)">10k</text>
<text x="171.8" y="293" transform="rotate(-90 171.8 293)">R8</text>
<text x="174.2" y="293.5" transform="rotate(-90 174.2 293.5)">10k</text>
<text x="243.8" y="292.1">VCC_+5V</text>
<text x="257.8" y="292.1">2</text>
<text x="261.4" y="288.3">IN</text>
<text x="261.4" y="293.4">MODE</text>
<text x="269.9" y="293.4">/NMI</text>
<text x="270.7" y="288.3">VCC</text>
<text x="277.4" y="292.1">7</text>
<text x="307.8" y="292.6">/NMI_DS1231</text>
<text x="333.3" y="291.2" transform="rotate(-90 333.3 291.2)">1</text>
<text x="91.6" y="296.9">MMSZ4694T1G</text>
<text x="101.8" y="299.7">8.2V</text>
<text x="114.3" y="295.2">R10</text>
<text x="114.9" y="297.7">1K</text>
<text x="176.8" y="296.7" transform="rotate(-90 176.8 296.7)">2</text>
<text x="257.8" y="297.2">3</text>
<text x="261.4" y="298.5">TOL</text>
<text x="270.1" y="298.5">/RST</text>
<text x="277.4" y="297.2">6</text>
<text x="283" y="297.7">RST_CPU_5V_MONITOR</text>
<text x="71.6" y="300.5">+24VDC_SW</text>
<text x="111.3" y="300.2">2</text>
<text x="124.3" y="300.3">1</text>
<text x="171.1" y="300.5">LED_24VDC</text>
<text x="257.8" y="302.3">4</text>
<text x="261.4" y="303.6">GND</text>
<text x="271" y="303.6">RST</text>
<text x="277.4" y="302.3">5</text>
<text x="325.4" y="303.5">2</text>
<text x="329.2" y="300.6">R49</text>
<text x="334.4" y="300.5">0R</text>
<text x="338.4" y="303.6">1</text>
<text x="98" y="306.2">D6</text>
<text x="264.1" y="310.5">DS1231</text>
<text x="326.1" y="310.6">2</text>
<text x="329.9" y="307.7">R48</text>
<text x="335.2" y="307.6">0R</text>
<text x="339.2" y="310.7">1</text>
<text x="173.5" y="312.4">GND</text>
<text x="330.2" y="315.6">R47</text>
<text x="335.4" y="315.5">0R</text>
<text x="326.4" y="318.5">2</text>
<text x="339.4" y="318.6">1</text>
<text x="325.9" y="327.2">2</text>
<text x="329.7" y="324.2">R33</text>
<text x="334.9" y="324.1">0R</text>
<text x="338.9" y="327.3">1</text>
<text x="325.6" y="333.8">2</text>
<text x="329.4" y="330.8">R34</text>
<text x="334.7" y="330.7">0R</text>
<text x="338.7" y="333.9">1</text>
<text x="326.1" y="341.4">2</text>
<text x="329.9" y="338.4">R35</text>
<text x="335.2" y="338.3">0R</text>
<text x="339.2" y="341.5">1</text>
<text x="320.9" y="343.8">GND</text>
<text x="330.7" y="346">R36</text>
<text x="335.9" y="345.9">0R</text>
<text x="266.5" y="349.6">GND_PE11</text>
<text x="326.9" y="349">2</text>
<text x="340" y="349.1">1</text>
<text x="342.6" y="351.4">GND_PE</text>
<text x="64.7" y="357.9">+24VDC</text>
<text x="88.6" y="356.9">C61</text>
<text x="88.6" y="359.2">10nF</text>
<text x="247.1" y="359.9" transform="rotate(-90 247.1 359.9)">C51</text>
<text x="249.5" y="359.9" transform="rotate(-90 249.5 359.9)">10nF</text>
<text x="326.9" y="357.6">2</text>
<text x="330.7" y="354.7">R45</text>
<text x="335.9" y="354.6">0R</text>
<text x="340" y="357.7">1</text>
<text x="102.4" y="365.8">S1</text>
<text x="142.4" y="364.1">IND-IHLP_VISHAY</text>
<text x="147.1" y="360.2">L1</text>
<text x="149.3" y="361.8">10uH 7.1A</text>
<text x="277.6" y="360.9" transform="rotate(-90 277.6 360.9)">C59</text>
<text x="280" y="360.9" transform="rotate(-90 280 360.9)">10nF</text>
<text x="289.5" y="361.4">VCCVICOR</text>
<text x="330.7" y="363.3">R46</text>
<text x="335.9" y="363.2">0R</text>
<text x="407.4" y="360.7">COMPANY:</text>
<text x="98.5" y="368.8">1</text>
<text x="107.4" y="368.8">2</text>
<text x="146.3" y="368">1</text>
<text x="157" y="368">2</text>
<text x="176.7" y="369.5">1</text>
<text x="196.8" y="369.5">2</text>
<text x="326.9" y="366.3">2</text>
<text x="340" y="366.4">1</text>
<text x="62.4" y="374.9">+</text>
<text x="94.7" y="375.2">1</text>
<text x="97.7" y="375.2">U45</text>
<text x="99.1" y="372.4">SW SPST +24VDC_SW</text>
<text x="158" y="372.1">+24VDC_CMCHK</text>
<text x="233.4" y="374.9">VICOR_+IN</text>
<text x="296.8" y="375.4">1</text>
<text x="304.8" y="374.4">D5</text>
<text x="307.6" y="375.4">2</text>
<text x="313.3" y="377.4">GND</text>
<text x="407.4" y="373.4">TITLE:</text>
<text x="62.4" y="380">+</text>
<text x="85.6" y="379.7">C60</text>
<text x="85.6" y="382.1">10nF</text>
<text x="146.6" y="381.3">C54</text>
<text x="146.6" y="383.6">10uF</text>
<text x="169.2" y="381" transform="rotate(-90 169.2 381)">C41</text>
<text x="270.4" y="378.9" transform="rotate(-90 270.4 378.9)">GND_PE11</text>
<text x="289.7" y="380.7">ADJ</text>
<text x="296.7" y="380">P6SMB6.8A</text>
<text x="343.9" y="382.3">DRAWN:</text>
<text x="382" y="382.3">DATED:</text>
<text x="94.2" y="386.9">2</text>
<text x="203.7" y="384" transform="rotate(-90 203.7 384)">C65</text>
<text x="212.3" y="384.6" transform="rotate(-90 212.3 384.6)">C64</text>
<text x="218.9" y="384.6" transform="rotate(-90 218.9 384.6)">C63</text>
<text x="225" y="385.1" transform="rotate(-90 225 385.1)">C55</text>
<text x="236" y="387.9">680uF</text>
<text x="237.2" y="385.6">C53</text>
<text x="285.7" y="384.6">R9</text>
<text x="89.2" y="390.2">10D470K</text>
<text x="142.9" y="394">IND-IHLP_VISHAY</text>
<text x="151.4" y="391.2">L2</text>
<text x="169.3" y="391.2" transform="rotate(-90 169.3 391.2)">10uF</text>
<text x="203.8" y="394.2" transform="rotate(-90 203.8 394.2)">10uF</text>
<text x="211.9" y="393.7" transform="rotate(-90 211.9 393.7)">10uF</text>
<text x="218.5" y="393.7" transform="rotate(-90 218.5 393.7)">10uF</text>
<text x="225.1" y="393.7" transform="rotate(-90 225.1 393.7)">10uF</text>
<text x="237.2" y="393">20%</text>
<text x="237.2" y="390.5">35V</text>
<text x="343.9" y="392.4">CHECKED:</text>
<text x="382" y="392.4">DATED:</text>
<text x="417.8" y="393.7">CODE:</text>
<text x="442" y="393.7">SIZE:</text>
<text x="478.8" y="393.7">DRAWING NO:</text>
<text x="523.2" y="393.7">REV:</text>
<text x="87.6" y="401.6">C62</text>
<text x="146.8" y="398">1</text>
<text x="157.5" y="398">2 GND_24V_CMCHK</text>
<text x="175.9" y="398.2">4</text>
<text x="197.7" y="398.2">3</text>
<text x="229.6" y="397.8">VICOR_-IN</text>
<text x="87.6" y="403.9">10nF</text>
<text x="116.1" y="402.6">GND_24VDC</text>
<text x="147.1" y="402.9">10uH 7.1A</text>
<text x="245.1" y="404.1" transform="rotate(-90 245.1 404.1)">C57</text>
<text x="247.5" y="404.1" transform="rotate(-90 247.5 404.1)">10nF</text>
<text x="343.9" y="402.6">QUALITY CONTROL:</text>
<text x="382" y="402.6">DATED:</text>
<text x="343.9" y="412.7">RELEASED:</text>
<text x="382" y="412.7">DATED:</text>
<text x="260.7" y="415.5" transform="rotate(-90 260.7 415.5)">GND_PE</text>
<text x="407.7" y="416.6">SCALE:</text>
<text x="488.9" y="416.6">SHEET:</text>
<text x="500.7" y="416.6">OF</text>
</g>
<g font-size="2.2">
<text x="181.8" y="153.9">0.005R</text>
<text x="184.1" y="151.9">R37</text>
<text x="365.8" y="184.7">U14</text>
<text x="369.8" y="209.5">TPS2410PWR</text>
<text x="146.6" y="296.4">U17</text>
<text x="146.8" y="313.7">LTV817S</text>
<text x="130.6" y="365.8">D1</text>
<text x="60.9" y="370.8">REG1</text>
<text x="254.8" y="371.6">U3</text>
<text x="130.6" y="373.4">SK86C</text>
<text x="43.7" y="383.8">MSTB 2,5/ 2-G-5.08</text>
<text x="121.9" y="383.8" transform="rotate(-90 121.9 383.8)">D7</text>
<text x="129.5" y="383.8" transform="rotate(-90 129.5 383.8)">TRANZORB 33V</text>
<text x="159.5" y="383.8" transform="rotate(-90 159.5 383.8)">D2</text>
<text x="167.1" y="383.8" transform="rotate(-90 167.1 383.8)">TRANZORB 26V</text>
<text x="255" y="401.6">VI-JV0-EY-F1</text>
</g>
</svg>
